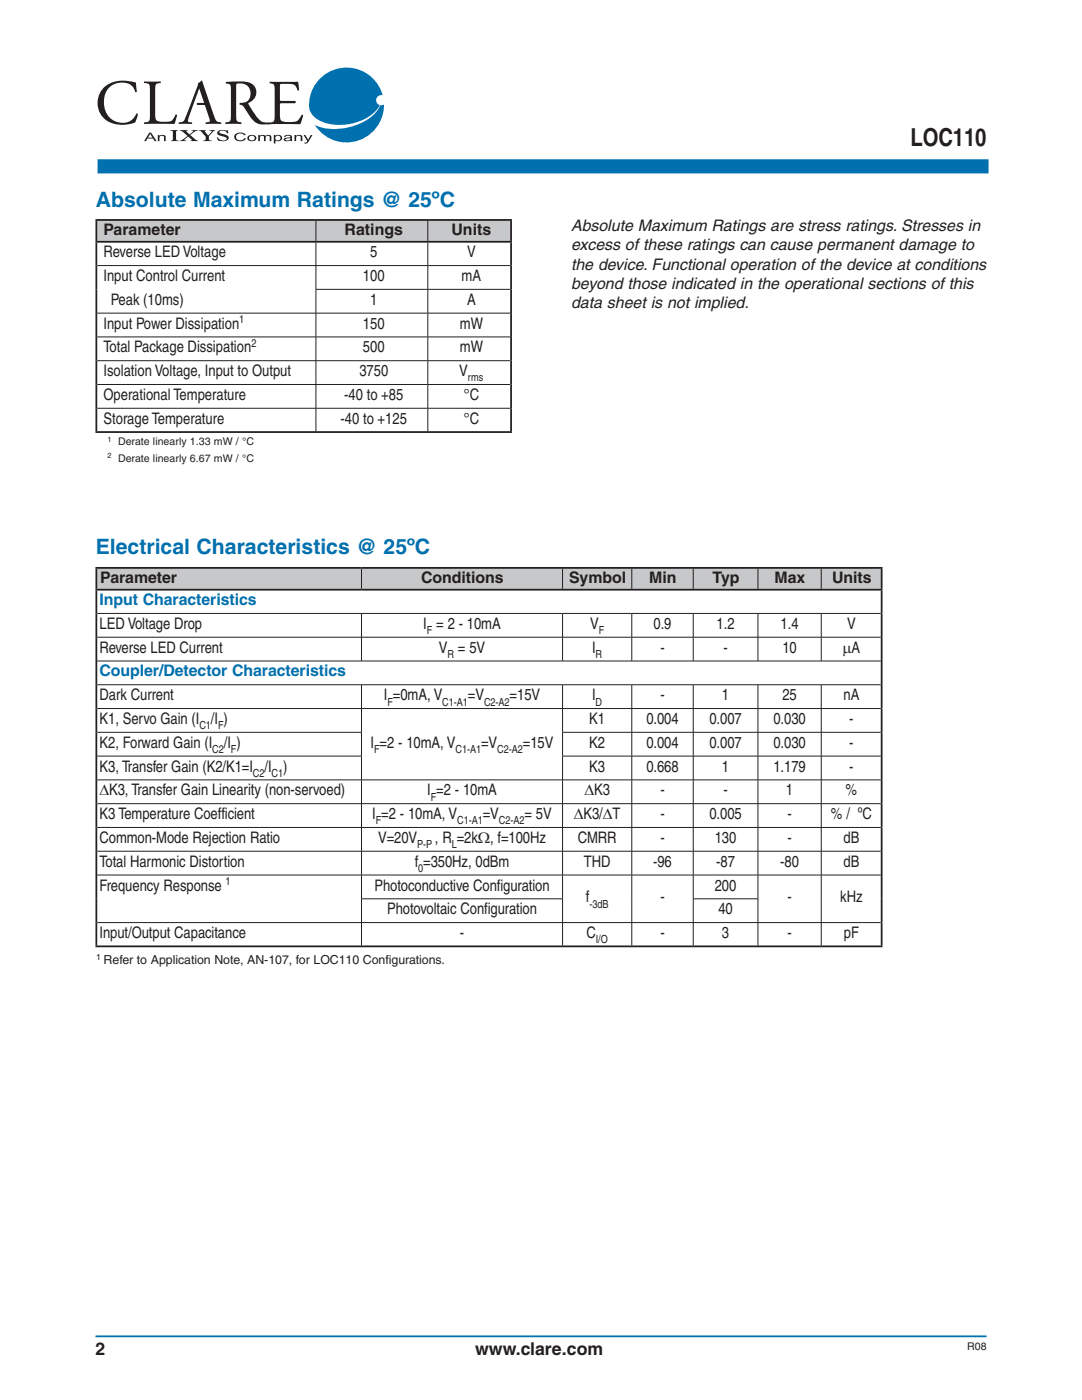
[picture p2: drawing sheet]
<svg xmlns="http://www.w3.org/2000/svg" width="216mm" height="279mm" viewBox="0 0 216 279" stroke-linecap="round" stroke-linejoin="round" font-family="sans-serif">
<g fill="#0070af">
<path d="M62.8 24.9a11.3 11.3 0 0 0 12.4-2.7l.7-1.2 .7-.1a7.5 7.5 0 0 1-5.3 7.2 7.5 7.5 0 0 1-8.5-3.2z"/>
<path d="M64.1 15.5a7.5 7.5 0 0 1 12.3 3.5 1.02 1.02 0 0 0-1.3 .7 1.02 1.02 0 0 0 .7 1.3 8.8 8.8 0 0 1-7.3 3.9 6.7 6.7 0 0 1-6.5-2.6l-.3-.7a7.4 7.4 0 0 1 2.4-6.1z"/>
</g>
<g fill="#231f20">
<path d="M20.7 17.5a6.4 6.4 0 0 1 6.3-1.1h.1l.2 1.9h-.3a2.31 2.31 0 0 0-2.7-1.8 3.5 3.5 0 0 0-3.6 3.9 3.7 3.7 0 0 0 1.7 3.5 3.7 3.7 0 0 0 4 0l.8-1.2h.2h.1l-.2 .9a1.35 1.35 0 0 1-1.4 1.2 5.1 5.1 0 0 1-6.3-3 4.4 4.4 0 0 1 1.1-4.3z"/>
<path d="M28.8 16.3h3.2v.3a.85 .85 0 0 0-1 .9v6a.86 .86 0 0 0 1 .8l2.2-.2 .4-.4 .4-.8h.2a1.08 1.08 0 0 1-.1 1.1l-.3 .7h-6v-.3a.88 .88 0 0 0 1.1-.9v-5.3a1.28 1.28 0 0 0-.4-1.5l-.7-.1z"/>
<path d="M45.1 16.4l1.2-.1a7.1 7.1 0 0 1 4.1 .6 2.17 2.17 0 0 1-.8 3.7 11.2 11.2 0 0 0 2.6 3.6l1.5 .3 .3 .3a3.6 3.6 0 0 1-4.3-1.9l-.8-1.2a1.07 1.07 0 0 0-1-.8l-.1-.3a1.98 1.98 0 0 0 2.2-2.4 1.98 1.98 0 0 0-2.9-1.4v6a1.29 1.29 0 0 0 .4 1.5l.7 .1-.1 .3h-3.1v-.3a.87 .87 0 0 0 1.1-.9v-5.3a1.46 1.46 0 0 0-.3-1.4l-.7-.1z"/>
<path d="M53.9 16.3h5.6l.2 1.7h-.3a1.72 1.72 0 0 0-2.2-1.3l-1.2 .1-.1 .1v3.1l2.9 .1 .2 .3-.2 .2-2.9 .1v2.9a.84 .84 0 0 0 1 .7h1.8a1.77 1.77 0 0 0 1.5-1.4l.3 .1-.6 1.8h-6.4l-.2-.2 .6-.1a.8 .8 0 0 0 .9-1v-5.2a1.32 1.32 0 0 0-.4-1.6l-.6-.1z"/>
<path d="M39.5 16.6l.7-.5 .2 .1 2.3 6.8a1.45 1.45 0 0 0 1.1 1.4h.3v.3h-3v-.3l.6-.1 .2-.1-1-3.2h-1.4l-.2-.3 .2-.2h1.2l-.9-2.9-2.3 6.4 .1 .3 .7 .1 .1 .2-.1 .1h-2.6v-.3h.4a1.37 1.37 0 0 0 1-1.3l2.3-6z"/>
<path d="M33.9 26h1.6l-.4 .3v1.5l.1 .2 .5 .2h-1.6l.4-.4v-1.5z"/>
<path d="M35.9 26h1.5l-.2 .2 .6 .6 .7-.5-.3-.3h1.3l-1.5 .9 .9 .9 .6 .3-1.4 .1 .2-.3-.8-.6-.7 .6 .4 .3h-1.3l1.5-1.1z"/>
<path d="M39.6 26h1.5l-.2 .2 .6 .8 .7-.7-.4-.3h1.1l-1.2 1.2 .1 .8 .5 .1h-1.8l.5-.1v-.8l-.9-1z"/>
<path d="M43.4 26.3a2.06 2.06 0 0 1 1.9-.3h.2v.5l-.1 .1a1.05 1.05 0 0 0-1.6-.2l.2 .2 .7 .2a.75 .75 0 0 1 .9 1 1.99 1.99 0 0 1-2.1 .2l-.1-.6a1.33 1.33 0 0 0 1.8 .5v-.3a1.24 1.24 0 0 0-1.1-.5 .63 .63 0 0 1-.7-.8z"/>
<path d="M31.5 26.9h.3v.2a.9 .9 0 0 1 1.2 .1l.1 1h-.4v-.8a.47 .47 0 0 0-.5-.3 .47 .47 0 0 0-.4 .4v.7h-.3z"/>
<path d="M47 26.7l1-.3a1.08 1.08 0 0 1 1 .5l-.3 .1a.83 .83 0 0 0-1.1-.4 .83 .83 0 0 0-.4 1 .97 .97 0 0 0 1.5 0h.4a1.31 1.31 0 0 1-1.3 .6 1.31 1.31 0 0 1-1.1-.9z"/>
<path d="M51.5 26.9h.3v.2l.6-.2 .6 .2 .1-.1a.65 .65 0 0 1 1 .3v.9h-.3v-.9a.45 .45 0 0 0-.5-.2 .45 .45 0 0 0-.3 .4v.7h-.3v-.8a.42 .42 0 0 0-.5-.3 .42 .42 0 0 0-.3 .4v.7h-.4z"/>
<path d="M58.8 26.9h.3v.2a.9 .9 0 0 1 1.2 .1v1h-.3v-.8a.47 .47 0 0 0-.5-.3 .47 .47 0 0 0-.4 .4v.7h-.3z"/>
<path d="M60.6 26.9h.3l.6 1 .5-1h.3l-.7 1.3a.67 .67 0 0 1-.8 .4l-.1-.2h.4l.2-.2z"/>
<path d="M29.8 26.5l-1 1.7h.3l.3-.5h1.1l.3 .5h.4l-1-1.7zM30 26.7l.4 .8h-.9z"/>
<path d="M49.5 27.1a.66 .66 0 0 0 0 .8 .66 .66 0 0 0 .8 .3 .68 .68 0 0 0 .9-.6 .68 .68 0 0 0-.9-.7zM49.7 27.6a.55 .55 0 0 1 1.1 0 .55 .55 0 0 1-1.1 0z"/>
<path d="M54.6 26.9v1.7h.4v-.6a.82 .82 0 0 0 .8 .1 .82 .82 0 0 0 .5-.8 .94 .94 0 0 0-1.4-.2v-.2zM54.9 27.5a.5 .5 0 0 1 1 0 .5 .5 0 0 1-1 0z"/>
<path d="M56.8 27.1l-.2 .2h.4a.57 .57 0 0 1 .9 .1l-1 .1-.3 .3a1.02 1.02 0 0 0 1.4 .2v.2h.4l-.1-.5a.51 .51 0 0 0-.4-.7zM57 27.7l.9-.1a.56 .56 0 0 1-.4 .4 .56 .56 0 0 1-.6-.2z"/>
</g>
<path d="M19.5 33.2h177.8" fill="none" stroke="#0070af" stroke-width="2.8" stroke-linecap="butt"/>
<path d="M19.1 266.7h177.8" fill="none" stroke="#0070af" stroke-width=".35"/>
<path d="M19.2 43.9h43.8v4.4h-43.8zM63 43.9h22.4v4.4h-22.4zM85.4 43.9h16.6v4.4h-16.6z" fill="#c6c8ca"/>
<path d="M19 43.9h83.2M19.1 48.3h83.1M19.2 44.1v4M19.2 48.4v37.6M102 48.4v37.6M102 44.1v4M19 86.2h83.2" fill="none" stroke="#231f20" stroke-width=".35"/>
<g fill="none" stroke="#231f20" stroke-width=".2">
<path d="M19.4 53h66M63 57.7h38.8M63 44.1v4M63 48.4v4.6M63 53v4.7M63 57.8v4.6M85.4 44.1v4M85.4 48.4v4.6M85.4 53v4.7M85.4 57.8v4.6M85.4 53h16.4M19.4 62.5h82.4"/>
<path d="M19.4 67.2h82.4M19.4 72h82.4M19.4 76.7h82.4M63 62.5v4.7M63 67.3v4.6M63 72v4.7M63 76.8v4.6M85.4 62.5v4.7M85.4 67.3v4.6M85.4 72v4.7M85.4 76.8v4.6M19.4 81.5h82.4"/>
<path d="M63 81.5v4.5M85.4 81.5v4.5"/>
</g>
<path d="M19.2 113.3h52.9v4.4h-52.9zM72.1 113.3h40.2v4.4h-40.2zM112.3 113.3h13.8v4.4h-13.8zM126.1 113.3h12.2v4.4h-12.2zM138.3 113.3h12.9v4.4h-12.9zM151.2 113.3h12.7v4.4h-12.7zM163.9 113.3h12v4.4h-12z" fill="#c6c8ca"/>
<path d="M19 113.3h157.1M19 117.7h157.1M19.2 113.5v4M19.2 117.9v70.8M175.9 113.5v4M175.9 117.9v70.8M19 188.9h157.1" fill="none" stroke="#231f20" stroke-width=".35"/>
<g fill="none" stroke="#231f20" stroke-width=".2">
<path d="M72.1 113.5v4M112.3 113.5v4M126.1 113.5v4M138.3 113.5v4M151.2 113.5v4M163.9 113.5v4M19.4 122.4h156.3M19.4 127.2h156.3M19.4 131.9h156.3M19.4 136.7h156.3M72.1 122.5v4.6M72.1 127.2v4.7"/>
<path d="M72.1 136.7v4.7M112.3 122.5v4.6M112.3 127.2v4.7M112.3 136.7v4.7M126.1 122.5v4.6M126.1 127.2v4.7M126.1 136.7v4.7M138.3 122.5v4.6M138.3 127.2v4.7M138.3 136.7v4.7M151.2 122.5v4.6M151.2 127.2v4.7"/>
<path d="M151.2 136.7v4.7M163.9 122.5v4.6M163.9 127.2v4.7M163.9 136.7v4.7M19.4 141.4h156.3M19.4 155.6h156.3M19.4 146.1h52.8M19.4 150.9h52.8M72.1 141.4v4.7M72.1 146.2v4.7M72.1 150.9v4.7M72.1 155.7v4.6"/>
<path d="M112.2 146.1h63.5M112.2 150.9h63.5M112.3 141.4v4.7M112.3 146.2v4.7M112.3 150.9v4.7M112.3 155.7v4.6M126.1 141.4v4.7M126.1 146.2v4.7M126.1 150.9v4.7M126.1 155.7v4.6M138.3 141.4v4.7M138.3 146.2v4.7"/>
<path d="M138.3 150.9v4.7M138.3 155.7v4.6M151.2 141.4v4.7M151.2 146.2v4.7M151.2 150.9v4.7M151.2 155.7v4.6M163.9 141.4v4.7M163.9 146.2v4.7M163.9 150.9v4.7M163.9 155.7v4.6M19.4 160.4h156.3M19.4 165.1h156.3"/>
<path d="M19.4 169.9h156.3M19.4 174.6h156.3M72.1 179.4h40.2M72.1 160.4v4.7M72.1 165.2v4.6M72.1 169.9v4.7M72.1 174.7v4.6M72.1 179.4v4.7M112.3 160.4v4.7M112.3 165.2v4.6M112.3 169.9v4.7M112.3 174.7v4.6"/>
<path d="M112.3 179.4v4.7M126.1 160.4v4.7M126.1 165.2v4.6M126.1 169.9v4.7M126.1 174.7v9.4M138.3 179.4h13M138.3 160.4v4.7M138.3 165.2v4.6M138.3 169.9v4.7M138.3 174.7v4.6M138.3 179.4v4.7M151.2 160.4v4.7"/>
<path d="M151.2 165.2v4.6M151.2 169.9v4.7M151.2 174.7v4.6M151.2 179.4v4.7M163.9 160.4v4.7M163.9 165.2v4.6M163.9 169.9v4.7M163.9 174.7v9.4M19.4 184.1h156.3M72.1 184.2v4.5M112.3 184.2v4.5M126.1 184.2v4.5"/>
<path d="M138.3 184.2v4.5M151.2 184.2v4.5M163.9 184.2v4.5"/>
</g>
<text font-size="4.9" fill="#231f20" x="181.7" y="29.2">LOC110</text>
<g font-size="4.2" fill="#0070af">
<text x="19.1" y="41.4">Absolute Maximum Ratings @ 25ºC</text>
<text x="19.1" y="110.6">Electrical Characteristics @ 25ºC</text>
</g>
<g font-size="3.5" fill="#231f20">
<text x="19.1" y="270.5">2</text>
<text x="94.8" y="270.5">www.clare.com</text>
</g>
<g font-size="3.2" fill="#231f20">
<text x="20.6" y="47">Parameter</text>
<text x="68.8" y="47">Ratings</text>
<text x="90.1" y="47">Units</text>
<text x="113.9" y="46.2">Absolute Maximum Ratings are stress ratings. Stresses in</text>
<text x="20.6" y="51.3">Reverse LED Voltage</text>
<text x="73.9" y="51.3">5</text>
<text x="93.2" y="51.3">V</text>
<text x="113.9" y="50">excess of these ratings can cause permanent damage to</text>
<text x="113.9" y="53.8">the device. Functional operation of the device at conditions</text>
<text x="20.6" y="56.1">Input Control Current</text>
<text x="72.4" y="56.1">100</text>
<text x="92.1" y="56.1">mA</text>
<text x="113.9" y="57.6">beyond those indicated in the operational sections of this</text>
<text x="20.6" y="65.6">Input Power Dissipation</text>
<text x="22.1" y="60.8">Peak (10ms)</text>
<text x="72.4" y="65.6">150</text>
<text x="73.9" y="60.8">1</text>
<text x="91.7" y="65.6">mW</text>
<text x="93.2" y="60.8">A</text>
<text x="113.9" y="61.4">data sheet is not implied.</text>
<text x="20.6" y="70.3">Total Package Dissipation</text>
<text x="72.4" y="70.3">500</text>
<text x="91.7" y="70.3">mW</text>
<text x="20.6" y="75.1">Isolation Voltage, Input to Output</text>
<text x="71.7" y="75.1">3750</text>
<text x="91.7" y="75.1">V</text>
<text x="20.6" y="79.8">Operational Temperature</text>
<text x="68.7" y="79.8">-40 to +85</text>
<text x="92.5" y="79.8">°C</text>
<text x="20.6" y="84.6">Storage Temperature</text>
<text x="68" y="84.6">-40 to +125</text>
<text x="92.5" y="84.6">°C</text>
<text x="20" y="116.4">Parameter</text>
<text x="84.1" y="116.4">Conditions</text>
<text x="113.5" y="116.4">Symbol</text>
<text x="129.6" y="116.4">Min</text>
<text x="142.2" y="116.4">Typ</text>
<text x="154.6" y="116.4">Max</text>
<text x="166" y="116.4">Units</text>
<text x="19.9" y="125.5">LED Voltage Drop</text>
<text x="84.5" y="125.5">I = 2 - 10mA</text>
<text x="117.7" y="125.5">V</text>
<text x="130.4" y="125.5">0.9</text>
<text x="143" y="125.5">1.2</text>
<text x="155.8" y="125.5">1.4</text>
<text x="169" y="125.5">V</text>
<text x="19.9" y="130.3">Reverse LED Current</text>
<text x="87.6" y="130.3">V = 5V</text>
<text x="118.1" y="130.3">I</text>
<text x="131.8" y="130.3">-</text>
<text x="144.4" y="130.3">-</text>
<text x="156.1" y="130.3">10</text>
<text x="168.1" y="130.3">μA</text>
<text x="19.9" y="139.8">Dark Current</text>
<text x="76.6" y="139.8">I =0mA, V</text>
<text x="93.4" y="139.8">=V</text>
<text x="101.7" y="139.8">=15V</text>
<text x="118.1" y="139.8">I</text>
<text x="131.8" y="139.8">-</text>
<text x="144.1" y="139.8">1</text>
<text x="156.1" y="139.8">25</text>
<text x="168.3" y="139.8">nA</text>
<text x="19.9" y="149.2">K2, Forward Gain (I</text>
<text x="19.9" y="144.5">K1, Servo Gain (I</text>
<text x="42.1" y="144.5">/I )</text>
<text x="44.7" y="149.2">/I )</text>
<text x="73.9" y="149.2">I =2 - 10mA, V</text>
<text x="96" y="149.2">=V</text>
<text x="104.3" y="149.2">=15V</text>
<text x="117.6" y="149.2">K2</text>
<text x="117.6" y="144.5">K1</text>
<text x="129" y="149.2">0.004</text>
<text x="129" y="144.5">0.004</text>
<text x="141.6" y="149.2">0.007</text>
<text x="141.6" y="144.5">0.007</text>
<text x="154.3" y="149.2">0.030</text>
<text x="154.3" y="144.5">0.030</text>
<text x="169.5" y="149.2">-</text>
<text x="169.5" y="144.5">-</text>
<text x="19.9" y="154">K3, Transfer Gain (K2/K1=I</text>
<text x="52.8" y="154">/I</text>
<text x="56.5" y="154">)</text>
<text x="117.6" y="154">K3</text>
<text x="129" y="154">0.668</text>
<text x="144.1" y="154">1</text>
<text x="154.3" y="154">1.179</text>
<text x="169.5" y="154">-</text>
<text x="19.9" y="158.7">ΔK3, Transfer Gain Linearity (non-servoed)</text>
<text x="85.2" y="158.7">I =2 - 10mA</text>
<text x="116.6" y="158.7">ΔK3</text>
<text x="131.8" y="158.7">-</text>
<text x="144.4" y="158.7">-</text>
<text x="156.8" y="158.7">1</text>
<text x="168.7" y="158.7">%</text>
<text x="19.9" y="163.5">K3 Temperature Coefficient</text>
<text x="74.3" y="163.5">I =2 - 10mA, V</text>
<text x="96.3" y="163.5">=V</text>
<text x="104.7" y="163.5">= 5V</text>
<text x="114.5" y="163.5">ΔK3/ΔT</text>
<text x="131.8" y="163.5">-</text>
<text x="141.6" y="163.5">0.005</text>
<text x="157.1" y="163.5">-</text>
<text x="165.8" y="163.5">% / ºC</text>
<text x="19.9" y="173">Total Harmonic Distortion</text>
<text x="19.9" y="168.2">Common-Mode Rejection Ratio</text>
<text x="75.4" y="168.2">V=20V</text>
<text x="82.7" y="173">f =350Hz, 0dBm</text>
<text x="86.8" y="168.2">, R =2kΩ, f=100Hz</text>
<text x="115.3" y="168.2">CMRR</text>
<text x="116.5" y="173">THD</text>
<text x="130.3" y="173">-96</text>
<text x="131.8" y="168.2">-</text>
<text x="142.6" y="168.2">130</text>
<text x="142.9" y="173">-87</text>
<text x="155.7" y="173">-80</text>
<text x="157.1" y="168.2">-</text>
<text x="168.3" y="173">dB</text>
<text x="168.3" y="168.2">dB</text>
<text x="19.9" y="177.7">Frequency Response</text>
<text x="74.7" y="177.7">Photoconductive Configuration</text>
<text x="142.6" y="177.7">200</text>
<text x="77.2" y="182.5">Photovoltaic Configuration</text>
<text x="116.9" y="180.1">f</text>
<text x="131.8" y="180.1">-</text>
<text x="143.3" y="182.5">40</text>
<text x="157.1" y="180.1">-</text>
<text x="167.7" y="180.1">kHz</text>
<text x="19.9" y="187.2">Input/Output Capacitance</text>
<text x="91.8" y="187.2">-</text>
<text x="117" y="187.2">C</text>
<text x="131.8" y="187.2">-</text>
<text x="144.1" y="187.2">3</text>
<text x="157.1" y="187.2">-</text>
<text x="168.4" y="187.2">pF</text>
</g>
<g font-size="3.2" fill="#0070af">
<text x="19.9" y="120.8">Input Characteristics</text>
<text x="19.9" y="135">Coupler/Detector Characteristics</text>
</g>
<text font-size="2.5" fill="#231f20" x="20.7" y="192.4">Refer to Application Note, AN-107, for LOC110 Configurations.</text>
<g font-size="2.2" fill="#231f20">
<text x="47.7" y="64.5">1</text>
<text x="50.2" y="69.3">2</text>
<text x="93.4" y="76.1">rms</text>
<text x="85.2" y="126.6">F</text>
<text x="89.3" y="131.3">R</text>
<text x="118.9" y="131.3">R</text>
<text x="119.5" y="126.6">F</text>
<text x="77.3" y="140.8">F</text>
<text x="88.3" y="140.8">C1-A1</text>
<text x="96.6" y="140.8">C2-A2</text>
<text x="118.9" y="140.8">D</text>
<text x="39.8" y="145.5">C1 F</text>
<text x="42.3" y="150.3">C2 F</text>
<text x="50.5" y="155">C2 C1</text>
<text x="74.7" y="150.3">F</text>
<text x="90.9" y="150.3">C1-A1</text>
<text x="99.2" y="150.3">C2-A2</text>
<text x="85.9" y="159.8">F</text>
<text x="75" y="164.5">F</text>
<text x="91.2" y="164.5">C1-A1</text>
<text x="99.6" y="164.5">C2-A2</text>
<text x="83.2" y="169.3">P-P</text>
<text x="90.1" y="169.3">L</text>
<text x="45" y="176.7">1</text>
<text x="83.4" y="174">0</text>
<text x="117.6" y="181.1">-3dB</text>
<text x="118.9" y="188.3">I/O</text>
</g>
<g font-size="2.1" fill="#231f20">
<text x="23.5" y="88.9">Derate linearly 1.33 mW / °C</text>
<text x="23.5" y="92.1">Derate linearly 6.67 mW / °C</text>
<text x="193" y="269.4">R08</text>
</g>
<text font-size="1.7" fill="#231f20" x="19.2" y="191.6">1</text>
<g font-size="1.5" fill="#231f20">
<text x="21.4" y="88.2">1</text>
<text x="21.4" y="91.4">2</text>
</g>
</svg>
